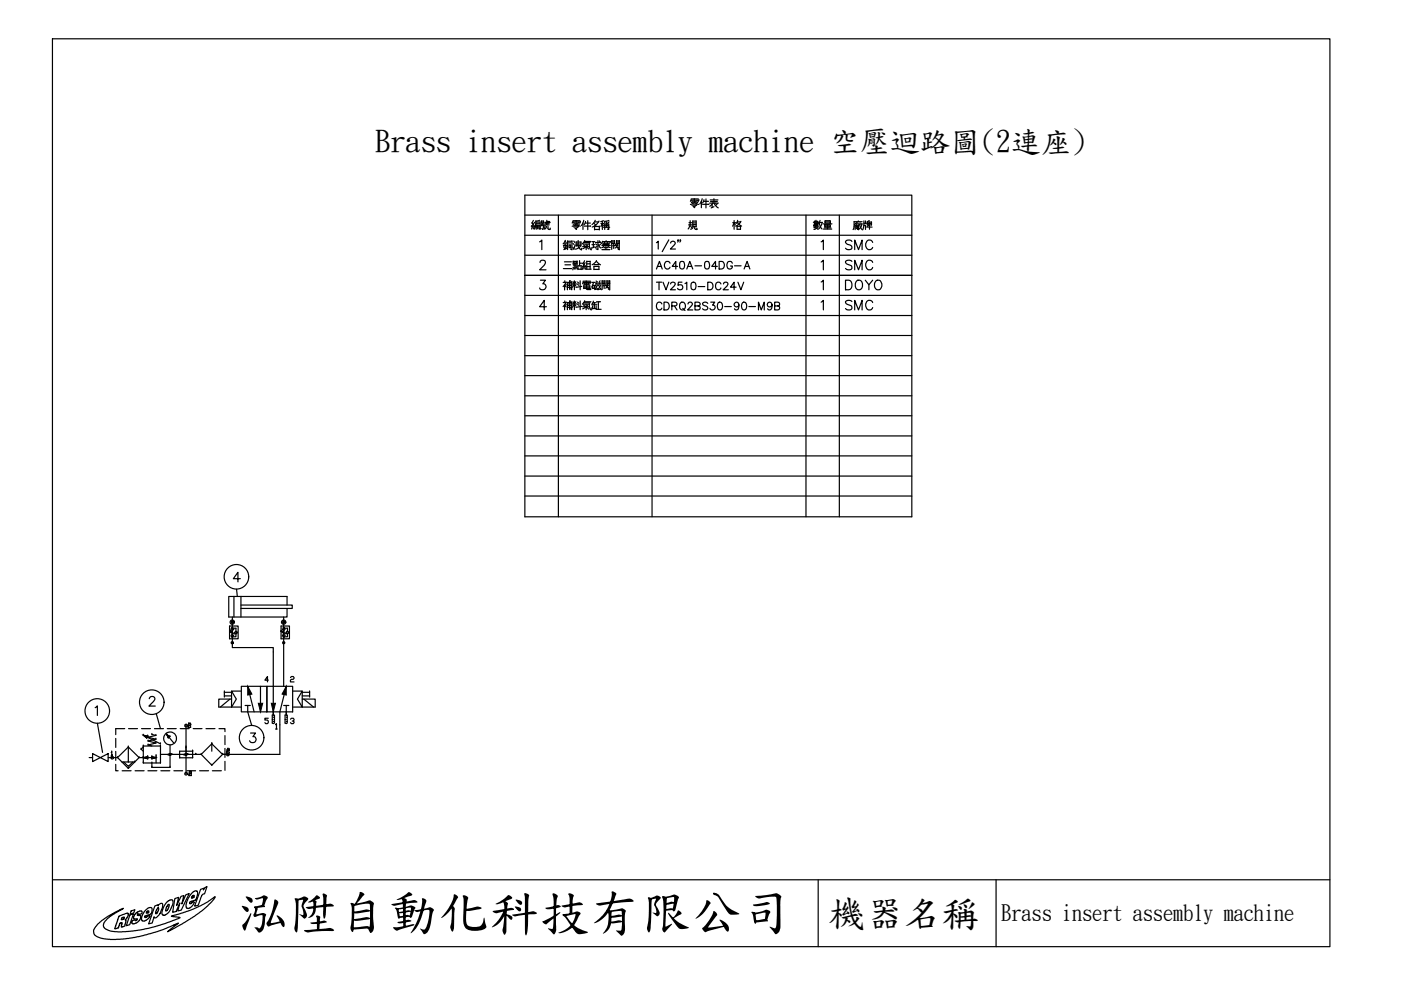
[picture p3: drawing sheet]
<svg xmlns="http://www.w3.org/2000/svg" width="297mm" height="210mm" viewBox="0 0 297 210" stroke-linecap="round" stroke-linejoin="round" font-family="sans-serif">
<path d="M11.1 8.2h270.9v192.5h-270.9z" fill="none" stroke="#000" stroke-width=".25"/>
<g fill="none" stroke="#000" stroke-width=".25">
<path d="M47.7 159.9h11.6M11.1 186.5h270.9M20.7 196l2.2-1.8 3.2-1.6-2.4 1.4-1 .9-.7 1-.1 .4 .2 .5 1.3 .6 1.6 .2 3.1-.2 3.4-.6 3.5-1 3.1-1.2v-.1l-1.7-.3 4.6-1.5 3.1-1.5 1.5-1.1-.7 1.1-2.6 2.3-3.7 2.4-3 1.6 2.2-1.8-4.5 1.8-3.9 1.1-3.3 .5h-3.6l-1.8-.5-.7-.5-.1-1zM25.2 194.2l1.5-.5a.35 .35 0 0 1 .5 .1 .35 .35 0 0 1-.1 .5l-.6 .7 .2 .1v.4l-.2 .5a.59 .59 0 0 1-.7 .5l.1-.6a.19 .19 0 0 0-.1-.3 .19 .19 0 0 0-.3 .1l-.4 1-.7 .2zM25.8 194.6h.1a.28 .28 0 0 1 .2-.2 .28 .28 0 0 1 .3 .2l-.3 .3a.23 .23 0 0 1-.3 .1 .23 .23 0 0 1 0-.4zM27.5 194l.8-.3-.8 2.4-.7 .2zM27.8 193.1l.8-.2-.3 .7-.7 .2zM29.1 195h.1M29.2 193.9h.1M29.2 193.9v.2h.2a.4 .4 0 0 1 .5 .2 .4 .4 0 0 1-.2 .5l-.5 .7-.8 .4-.5-.3 .1-.3 .2-.2a.3 .3 0 0 1 .3-.1 .3 .3 0 0 1 .3 .2l.3-.2M29.2 193.9l.2-.1 .2 .1a.46 .46 0 0 0 .5-.2 .46 .46 0 0 0-.1-.5l-.3-.1-.8 .4-.6 .9a.37 .37 0 0 0 .2 .5 .37 .37 0 0 0 .4-.1l.2 .2M30.7 194.4h.1"/>
<path d="M31 192.8l.7-.4a.64 .64 0 0 1 .6 .4 .64 .64 0 0 1-.1 .7l-.2 .3-.9 .3a.28 .28 0 0 0-.3 .1 .28 .28 0 0 0 0 .3l.5-.3h.5l-.3 .5-1 .6a.72 .72 0 0 1-.3-1.2l.4-.8zM31.1 193.3a.23 .23 0 0 1 .3-.2 .23 .23 0 0 1 .2 .2 .23 .23 0 0 1-.2 .2v.1a.21 .21 0 0 1-.4 0 .21 .21 0 0 1 .1-.3zM31.4 193.5h.1M32.8 192.1l.7-.3v.2l.6-.5h.2a1.32 1.32 0 0 1-.1 1.5 1.87 1.87 0 0 1-1.4 1.6l-.1-.2-.5 1.3-.7 .2zM33.3 192.6h.1a.2 .2 0 0 1 .3 0 .2 .2 0 0 1-.1 .3l-.3 .6a.21 .21 0 0 1-.3 .2 .21 .21 0 0 1 0-.3zM33.6 192.5h.1M35.4 191.2l.7-.4h.3l.3 .3-.1 .6-.8 1.8-.7 .5-.4 .1-.4-.4 .1-.7 .3-.8zM35.6 191.9a.21 .21 0 0 1 .3 0 .21 .21 0 0 1-.1 .3l-.3 .7a.23 .23 0 0 1-.2 .3 .23 .23 0 0 1-.3-.2 .23 .23 0 0 1 .2-.3zM37.1 190.5l.8-.2-.4 1.7 .9-2 .6-.1-.4 1.8 .8-2 .7-.2-1.7 3.5-.7 .1 .4-1.7-.8 1.9-.7 .1zM40.8 190a.2 .2 0 0 1 .3-.2 .2 .2 0 0 1 0 .3l-.5 .3zM40.9 189.2l.5-.3a.59 .59 0 0 1 .5 .4 .59 .59 0 0 1-.1 .6l-.3 1-1.2 .3a.23 .23 0 0 0 0 .4 .23 .23 0 0 0 .4-.2 .27 .27 0 0 1 .4-.1 .27 .27 0 0 1-.1 .4l-.8 .8-.4 .1-.3-.2-.1-.6 .4-1.1zM41 190.3h.1"/>
<path d="M42.5 188.6l.8-.3-.2 .4 .2-.4 .6-.3-.6 1.5a.77 .77 0 0 0-.7 .8l-.6 1.7-.7 .1zM173.5 186.5v14.2M211.2 186.5v14.2"/>
</g>
<!-- layer: CONNECTIONS -->
<g fill="none" stroke="#000" stroke-width=".25">
<circle cx="49.2" cy="131.9" r=".46"/>
<circle cx="49.2" cy="131.9" r=".23"/>
<circle cx="49.3" cy="136.3" r=".22"/>
<circle cx="60.1" cy="131.9" r=".23"/>
<circle cx="60.1" cy="136.3" r=".22"/>
<circle cx="60.1" cy="131.9" r=".46"/>
<circle cx="39.5" cy="153.8" r=".28"/>
<circle cx="48.3" cy="160" r=".28"/>
<circle cx="23.8" cy="160.6" r=".28"/>
<circle cx="39.4" cy="164.1" r=".29"/>
</g>
<!-- layer: 1 -->
<g fill="none" stroke="#000" stroke-width=".25">
<path d="M48.7 132.7h1.8v2.7h-1.8zM48.7 133.8l.4 .3-.4-.3 .5 .2-.1 .2zM48.9 133.4a.93 .93 0 0 1 0 1.4M49.3 135h.1M49.3 133.2h.1M49.2 134.1l-.5-.3 .4 .4 .2-.2-.6-.2 1.1 .6M49.3 130.8v6.5h8.6v14.3M49.3 133.2h.7v.7M49.6 133.4a.96 .96 0 0 0 0 1.4M49.6 126.5v4.3M49.7 134.1l.3 .3 .4-.3M50 134.4v.6h-.7"/>
<path d="M51.1 128.3h10.9v.7h-10.9M51.1 126.5v4.3M59.6 132.7h1.8v2.7h-1.8zM59.6 133.8l.4 .3-.4-.3 .5 .2-.1 .2zM59.8 133.4a.97 .97 0 0 1 0 1.4M60.2 135h.1M60.1 133.2h.1zM60.1 134.1l-.5-.3 1 .6M60.1 130.8v5.5M60.1 136.5v9M60.1 133.2h.8v.7M60.5 133.4a.93 .93 0 0 0 0 1.4"/>
<path d="M60.6 134.1l.3 .3 .4-.3M60.9 128.3v-1.8h-12.4v4.3h12.4v-1.8M60.9 134.4v.6h-.8M19.6 159.8l1.7 .8-1.7 .9zM23.7 159.4h.1M23.7 159.4l-.1 .2M23.7 159.4v.8M24.5 156.6v1.9M24.5 159.3v1.9M26.4 154.5h-1.9v1.3M27.2 158.4h.1M27.2 158.4l-2.3 2.2"/>
<path d="M27.2 158.4v3.2M27.2 158.4l2.3 2.2M27.2 154.5h2M29.9 158.8h.1M29.9 158.8l.5 .5M30 154.5h1.9M30.4 158.4h.1M30.4 155.9h.1M30.4 158.2h.1M30.4 158.4l-.5 .4M30.4 158.2h3.6M30.4 155.9l3.6 1.8"/>
<path d="M30.4 155.9l.7 .6M30.4 155.9l.9 .2M30.4 158.2v3.6M31.1 156.5h.1M31.3 156.1h.1M31.3 156.1l-.2 .4M31.4 157.1h.1M31.4 156.3h.1M31.4 158h.1M31.4 157.1l1.6 .4M31.4 156.3l1.6 .4M31.4 158l.8 .2"/>
<path d="M32.2 155.7h.1M32.2 155.7l.8 .2M32.8 154.5h1.9M33 156.7h.1M33 155.9h.1M33 157.5h.1M33 156.7l-1.6 .4M33 155.9l-1.6 .4M33 157.5l-1.6 .5M34 158.2h.1M34 157.7h.1M34 159.9h7.5"/>
<path d="M34 158.2v3.6M35.3 155.7h.1M35.3 155.7l.7 .5M35.3 155.7l.4 .7M35.4 155.8l1.4 1.7M35.5 154.5h1.9M35.7 156.4h.1M36 156.2h.1M36 156.2l-.3 .2M36.1 159.9h.1M36.1 157.9v4.8M38.2 154.5h1.9"/>
<path d="M39.4 158.5h.1M39.4 158.1v.4M39.4 153.9h.1M39.4 153.9v10.2M39.9 154h.1M39.9 154.2h.1M39.9 154v.2M39.9 154.2h.5M40 153.4h.1M40 153.9h.1M40 153.4l-.1 .2M40 153.4h.3"/>
<path d="M40 153.9h.3M40 153.9l-.1 .1M40.3 153.4h.1M40.3 153.9h.1M40.3 153.4l.1 .2M40.4 153.6h.1M40.4 153.7h.1M40.4 154.2h.1M40.4 153.6v.1M40.4 153.7l-.1 .2M40.8 159.3h.1M40.8 159.3h-2.7v1.4"/>
<path d="M40.8 159.3v1.4M41 154.5h1.8M41.5 159.9h.1M41.5 159.9h1.2M42.7 159.9h.1M42.7 159.9l2.2 2.3M43.7 154.5h1.9M44.9 157.7h.1M44.9 157.7l2.3 2.2M44.9 157.7v1.6M44.9 157.7l-2.2 2.2M46.3 159.9h.1"/>
<path d="M46.4 154.5h1.3v.6M47.2 159.9h.1M47.2 159.9l-2.3 2.3M47.2 159.9h1.1M47.6 146.5v1.3M47.6 146.8h1.5M47.6 147.5h1.5M47.7 156v1.9M47.7 158.7v1.9M48.1 159.4h.1M48.1 159.7h.1M48.1 159.4v.3"/>
<path d="M48.1 159.7h.5M48.2 158.8h.1M48.2 159.2h.1M48.2 158.8l-.1 .2M48.2 158.8h.3M48.2 159.2h.3M48.2 159.2l-.1 .2M48.3 159.9h.1M48.5 158.8h.1M48.5 159.2h.1M48.5 158.8l.1 .2M48.6 159h.1"/>
<path d="M48.6 159.1h.1M48.6 159.7h.1M48.6 159v.1M48.6 159.1l-.1 .1M48.8 148.2l-2.1 1.7M49.1 146.5v3.4h2.1M51.2 145.5h5.4v5.4h-5.4zM51.2 146.5h-2.1l1 1.7-1 1.7h-2.7v-1.7h2.7M52 149.6h.5v1.3M52.5 149.6h.6M52.5 145.5l1.4 5.4M55.2 145.5v5.4"/>
<path d="M56.6 145.5h5.4v5.4h-5.4zM57.7 151.6h.5v1.7l-.3 .1-.2-.1zM57.7 152.5h.2M57.9 152.1h.3M57.9 153h.3M60.1 149.6h.6v2M60.4 151.6h.5v1.7l-.2 .1-.3-.1zM60.4 152.5h.3M60.7 149.6h.5M60.7 145.5l-1.4 5.4v9M60.7 152.1h.2M60.7 153h.2"/>
<path d="M62 146.5h2.1l-1 1.7 1 1.7h2.7v-1.7h-2.7M64.1 146.5v3.4h-2.1M64.1 146.8h1.5M64.1 147.5h1.5M64.4 148.2l2.1 1.7M65.6 146.5v1.3M18.9 160.6h.7M21.3 160.6l1.6-.8v1.7zM22.9 160.6h2M23.6 160.2h.2M23.7 160.2h.1M23.8 160.2h.1"/>
<path d="M23.8 160.6h.1M24.5 162.1v1.3h.5M24.9 160.6h.1M24.9 160.6l2.3 2.3M25.9 161.6h2.7M25.9 163.4h1.9M26.2 161.6l1 .9 1-.9M27.2 162.9h.1M27.2 161.6h.1M28.6 161.6h.1M28.6 163.4h2M29.5 160.6h.1"/>
<path d="M29.5 160.6l-2.3 2.3M29.5 160.6h3.6M30.4 160.6h.1M30.4 161.8h.1M30.4 161.8h3.6M30.4 160.6l.9 .3M31.3 160.4h.1M31.3 160.9h.1M31.3 160.4l-.9 .2M31.3 160.4v.5M31.4 163.4h1.9M32.2 161.8h.1"/>
<path d="M32.2 160.9h.1M32.2 160.4h.1M32.2 162.7h.1M32.2 160.4v.5M32.2 161.8v.9M32.2 160.4l.9 .2M32.2 162.7h3.9M33.1 160.6h.1M33.1 160.2h.1M33.1 160.6l-.9 .3M33.1 160.2v1.6M34 161.8h.1"/>
<path d="M34.1 163.4h1.9M36.1 162.7h.1M36.9 163.4h1.8M38.1 160.7h.1M38.1 160.7h2.7M39.4 164.1h.1M39.6 163.4h1.9M40.1 164.2h.1M40.1 164.4h.1M40.1 164.2v.2M40.1 164.4h.5M40.2 163.6h.1"/>
<path d="M40.2 164.1h.1M40.2 163.6l-.1 .2M40.2 163.6h.3M40.2 164.1h.3M40.2 164.1l-.1 .1M40.5 163.6h.1M40.5 164.1h.1M40.5 163.6l.1 .2M40.6 163.8h.1M40.6 163.9h.1M40.6 164.4h.1M40.6 163.8v.1"/>
<path d="M40.6 163.9l-.1 .2M40.8 160.7h.1M42.3 163.4h1.9M44.9 162.2h.1M45 163.4h1.9M47.7 161.4v1.9"/>
<circle cx="49.2" cy="135" r=".08"/>
<circle cx="49.2" cy="135" r=".11"/>
<circle cx="49.2" cy="133.2" r=".1"/>
<circle cx="49.3" cy="133.2" r=".08"/>
<circle cx="50" cy="134.1" r=".24"/>
<circle cx="60.1" cy="135" r=".08"/>
<circle cx="60.1" cy="133.2" r=".12"/>
<circle cx="60.1" cy="133.2" r=".08"/>
<circle cx="60.2" cy="135" r=".11"/>
<circle cx="60.9" cy="134.1" r=".23"/>
<circle cx="36" cy="160" r=".18"/>
<circle cx="36" cy="156.6" r="1.36"/>
<circle cx="39.5" cy="160" r=".19"/>
</g>
<g fill="#000" stroke="#000" stroke-width=".21">
<path d="M30.4 155.9l.9 .2-.2 .4zM35.3 155.7l.7 .5-.3 .2zM35.9 159.9h.3l-.3 .2zM35.9 159.8h.3l-.3 .1zM35.9 159.8h.3zM35.9 159.9l.3-.1v.1zM39.3 159.9h.4l-.4 .2zM39.3 159.9l.3-.1 .1 .1zM39.3 160.1l.4-.2zM52.5 145.5l.9 1.7-.9 .2zM54.8 149.1h.9l-.5 1.8zM57.5 149.1h.9l-.5 1.8z"/>
<path d="M60.7 145.5v1.9l-.9-.2zM30.4 160.7l.9-.3v.5zM32.2 160.4l.9 .3-.9 .2zM39.3 160.1h.3z"/>
<path d="M39.3 159.8v.1l.3-.1zM39.3 159.8h.3z"/>
<path d="M35.9 160.1h.3zM35.9 160.1l.3-.2z"/>
</g>
<g fill="none" stroke="#000" stroke-width=".25">
<path d="M111.3 41.4h82v68.2h-82zM111.3 54.1h82M111.3 49.9h82M111.3 45.6h82M114.6 59.4h1l-.5 .8a.66 .66 0 0 1 .7 .7 .66 .66 0 0 1-.9 .5h-.3l-.2-.3M118.4 45.6v64M119.4 59.9h.6M119.7 59.5v.4M120.1 59.8l-.7 1M120.2 59.9h1.1M120.8 59.5v1.9M120.9 59.5l.2 .2"/>
<path d="M121.5 59.7l.2 .4M121.8 59.5v1.9M122.1 59.7l-.3 .4M122.5 59.8l.3 .3M123 59.5v1.9M123.5 52.3h1.3M123.6 59.6h1.6M123.6 51.7h1.4M123.6 59.9h1.7M123.7 59.8l-.2 .4M123.8 51.4h1.3M123.9 47.9h1.4"/>
<path d="M123.9 51.2h1.4M124.1 47.3h1.1M124.1 57.1h1.2M124.2 52.3l.6 .5M124.4 59.6v1.6M124.4 55.4h.7M124.4 56.5h.7M124.4 55.9h.7M125 51.6v.7M125 52.3l.3 .6M125.1 55.4v1.7M125.3 59.8l-.2 .3"/>
<path d="M125.3 52.5v.5M125.5 59.9h.7M125.5 51.2h.6M125.5 51.9h.6M125.8 51.2v1.3M125.8 59.9l-.4 1M125.9 47.3l.5 .5M125.9 56.4v.8l1.1-.1v-.7M125.9 56.5h1.1M125.9 56.1h1.1M126.1 47.9v.8M126.1 48.7h1"/>
<path d="M126.1 48h1M126.1 47h.8M126.1 52.3l-.6 .3M126.2 46.7l-.7 .9M126.2 51.4h1.2M126.3 51.7l.3 .3M126.4 59.6l.3 .2M126.4 55.3l.9 .8M126.5 60l-.2 .5M126.5 55.3l-1 .8M126.6 52.2l-.4 .3M126.8 51v1.9l-.4-.1"/>
<path d="M126.9 51.9l.5 .7M127 46.9l-.7 .9-.7 .3M127.1 47.9v.8M127.1 51.1l.1 .2M127.1 59.9l-.2 .5M127.2 59.5l-.2 .3M127.4 51.7l-.4 .3M127.4 47.4h.6M127.6 52.9h1.7M127.6 52h1.8M127.7 59.5v1.9M127.7 59.6h.6"/>
<path d="M127.7 59.8h.6M127.7 47v1.7M127.7 51.2h1.7M127.8 51.8h1.3M127.8 51.2l-.3 .5M127.8 51.6h1.3M127.9 46.8l-.5 .2M128 48.2h1.3M128 47.9l-.3-.5-.3 .6M128 52.5h.9M128.1 47l.2 .3M128.1 52l-.5 .5"/>
<path d="M128.2 51.3v.7M128.2 47.9h.9M128.3 59.5v.6h-.6M128.5 52.2v.7M128.5 47l.1 .2M128.5 51v.2M128.6 47.4v.7M128.7 59.6h.6M128.7 59.5v.6h.6M128.7 59.8h.6M128.8 52l.6 .5M128.8 48.6l.3 .1v-1.2h-.9v1.2"/>
<path d="M128.8 51.3v.7M129.1 46.7l-1 .2M129.1 47l-.3 .3M129.3 59.5v2l-.3-.2M129.5 51.2l-.3 .4M129.7 51v1.9M129.7 51.1h.6M129.7 51.6h.6M129.7 51.3h.6M130.1 52v.7M130.2 51.7l-.3 .4M130.3 51v.6"/>
<path d="M130.5 51.7l.2 .5 .4 .4M130.7 51.1h.6M130.7 51.6h.6M130.7 51.3h.6M130.7 51.7l.2 .2M130.7 51v.6M130.9 52l-.5 .6M131.1 52l-.9 .1M131.1 52.4v.2M131.3 51v2l-.3-.2M138.2 45.6v64M139.2 59.8h1.1"/>
<path d="M139.7 59.8v1.6M140.6 59.8l.6 1.6 .6-1.6M144.6 59.8h-.8l-.1 .7a.58 .58 0 0 1 .9 0 .58 .58 0 0 1-.1 .9 .58 .58 0 0 1-.8-.3M146.7 59.9a.51 .51 0 0 1 .8 .2l.1 .4a.7 .7 0 0 1-.6 .9l-.5-.3v-1zM150.1 59.8h.5a.85 .85 0 0 1 .6 .8 .85 .85 0 0 1-.6 .8h-.5zM156.4 59.8l.7 1.6 .6-1.6M170.9 45.6v64M174.1 55.6l.5-.4v2M174.1 59.8l.5-.4v2M178 45.6v64M193.3 58.4h-82h82M111.3 71.1h82"/>
<path d="M111.3 66.9h82M111.3 62.6h82M111.3 79.6h82M111.3 75.4h82M115.9 65h-1.5l1-1.3v2M119.4 64.1h.6M119.7 60.5v1M119.7 64.7v1M119.7 60.5l.3 .3M119.7 63.8v.3M119.7 64.7l.3 .4M120 60.3l-.2 .2"/>
<path d="M120 64.6l-.2 .1M120.1 64l-.7 1M120.2 64.1h1.1M120.3 60.9h.9M120.3 60.2h.9M120.3 60.6h.9M120.3 60.1v1.3M120.3 65.2h.9M120.3 64.4h.9M120.3 64.8h.9M120.3 64.4v1.3M120.8 63.8v1.8"/>
<path d="M120.9 63.8l.2 .2M121.2 60.1v1.3l-.2-.2M121.2 64.4v1.3l-.2-.2M121.4 60.2h.8M121.4 64.4h.8M121.5 64l.2 .3M121.8 60.2l-.4 .7M121.8 64.4l-.4 .7M121.8 63.8v1.9M121.9 60.3l.2 .4M121.9 64.6l.2 .3M122.1 64l-.3 .3"/>
<path d="M122.4 60.2l.3 .3M122.4 64.4l.3 .3M122.5 64.1l.3 .2M123 63.8v1.9M123.3 60.7l-1.2 .2M123.3 65l-1.2 .2M123.5 65h1.3M123.6 64.5h1.4M123.7 64.7l.3 .2M123.8 60.6h1.2M123.8 60.6v.5h1.2v-.5M123.8 60.9h1.2"/>
<path d="M123.8 64.2h1.3M123.8 60l.3 .1M123.9 64h1.4M124 63.8l-.5 .7M124.1 60.3l-.4 .1M124.2 65l.6 .5M124.2 65l-.7 .5M124.3 64.5v1.2M124.6 60.3l.4 .1M124.6 64.7l-.2 .2M125 64.4v.9l.3 .4M125 60l-.4 .2"/>
<path d="M125.3 61.1v.3h-.7l-.3-.2M125.3 65.2v.5M125.5 64.6h1M125.6 65.4h.8M125.6 64.9v.6M125.7 60.5h.4v.6l-.4 .1zM125.7 64.2h.7M125.8 63.8l-.3 .7M126 64.1v1.3M126.1 61.1v.1M126.2 60.5l.3 .3M126.3 60h1.1"/>
<path d="M126.4 65.6h1.1M126.4 64.9v.6M126.5 64h.8M126.6 61.1l.2 .3M126.7 61.3l-.6 .1M126.7 60.4l-.6 .9M126.9 64v1.6M126.9 60.5l.3 .3M127.3 61.1l.2 .3M127.4 61.3l-.6 .1M127.4 60.4l-.6 .9M128.1 60.5v.7"/>
<path d="M128.1 60.2l-.3 .4M128.4 60.2l.2 .5 .4 .4M128.7 60.3l.2 .1M128.9 60.5l-.5 .6M129.1 60.5l-.9 .1M129.1 60.9v.2M142.2 60.2a.51 .51 0 0 1 .4-.4 .51 .51 0 0 1 .6 .3l-.3 .6-.8 .7h1.1M145.2 60.1l.4-.3v1.6M148 60.8h1.4M152.9 60.2a.59 .59 0 0 0-.7-.4 .59 .59 0 0 0-.5 .6v.4a.59 .59 0 0 0 .5 .6 .59 .59 0 0 0 .7-.3M153.4 60.2l.3-.4h.3l.3 .3-.2 .6-.8 .7h1.1M156.1 60.9h-1.2l.7-1.1v1.6"/>
<path d="M174.1 64.1l.5-.4v2M111.3 92.4h82M111.3 88.2h82M111.3 83.9h82M111.3 96.7h82M111.3 100.9h82M111.3 105.2h82M51 122.7h-1.5l.9-1.4v2.1M20.2 150l.4-.3v2M31.7 148.1l.2-.3 .6-.1 .3 .2v.4l-1.2 1.4h1.3M53.1 155.4h1.1l-.6 .8a.66 .66 0 0 1 .7 .7 .66 .66 0 0 1-.9 .6l-.3-.1-.2-.3"/>
</g>
<g fill="none" stroke="#000" stroke-width=".25">
<path d="M50.2 124.9l.1 1.6M20.6 153.3l1.1 6.2M33.1 151.3l.9 3.2M52.5 150.9l.9 2.9"/>
<circle cx="50.1" cy="122.3" r="2.6"/>
<circle cx="20.6" cy="150.7" r="2.6"/>
<circle cx="32.2" cy="148.9" r="2.6"/>
<circle cx="53.3" cy="156.4" r="2.6"/>
</g>
<!-- layer: TEXT -->
<path d="M56.9 144.2h-.7l.5-.8v1.2M56.9 152.3h-.7v.4h.5l.2 .2-.2 .5h-.4l-.1-.2M58.4 153.6l.2-.2v1.2M58.4 154.6h.4M61.6 143.7l.2-.3h.4l.1 .4-.1 .2-.6 .2v.4h.7M61.6 152.5l.2-.2h.4l.1 .4-.3 .2M62.2 152.9l.1 .1-.1 .4h-.4l-.2-.2" fill="none" stroke="#000" stroke-width=".25"/>
<text font-size="19.4" x="99.5" y="51.9">編號</text>
<text font-size="11.9" x="169" y="52.9">數量</text>
<text font-size="11.5" x="175.3" y="52.2">廠牌</text>
<g font-size="10.7">
<text x="50.3" y="196.7">泓陞自動</text>
<text x="93" y="196.7">化科技有限公司</text>
</g>
<text font-size="9.7" x="142.2" y="50.4">規 格</text>
<g font-size="8">
<text x="175.6" y="196.1">機器</text>
<text x="191.6" y="196.1">名稱</text>
</g>
<g font-size="6.4">
<text x="79.6" y="32.1">Brass insert assembly machine 空壓迴路 (2連座)</text>
<text x="201.5" y="32.1">圖</text>
</g>
<g font-size="5.3">
<text x="178.5" y="54.3">SMC</text>
<text x="178.5" y="58.6">SMC</text>
<text x="178.5" y="62.8">DOYO</text>
<text x="178.5" y="67">SMC</text>
</g>
<text font-size="4.9" x="138.3" y="67">CDRQ2BS30-90-M9B</text>
<text font-size="4.8" x="212.3" y="195">Brass insert assembly machine</text>
<text font-size="4.4" x="138.3" y="58.2">AC40A-04DG-A</text>
</svg>
